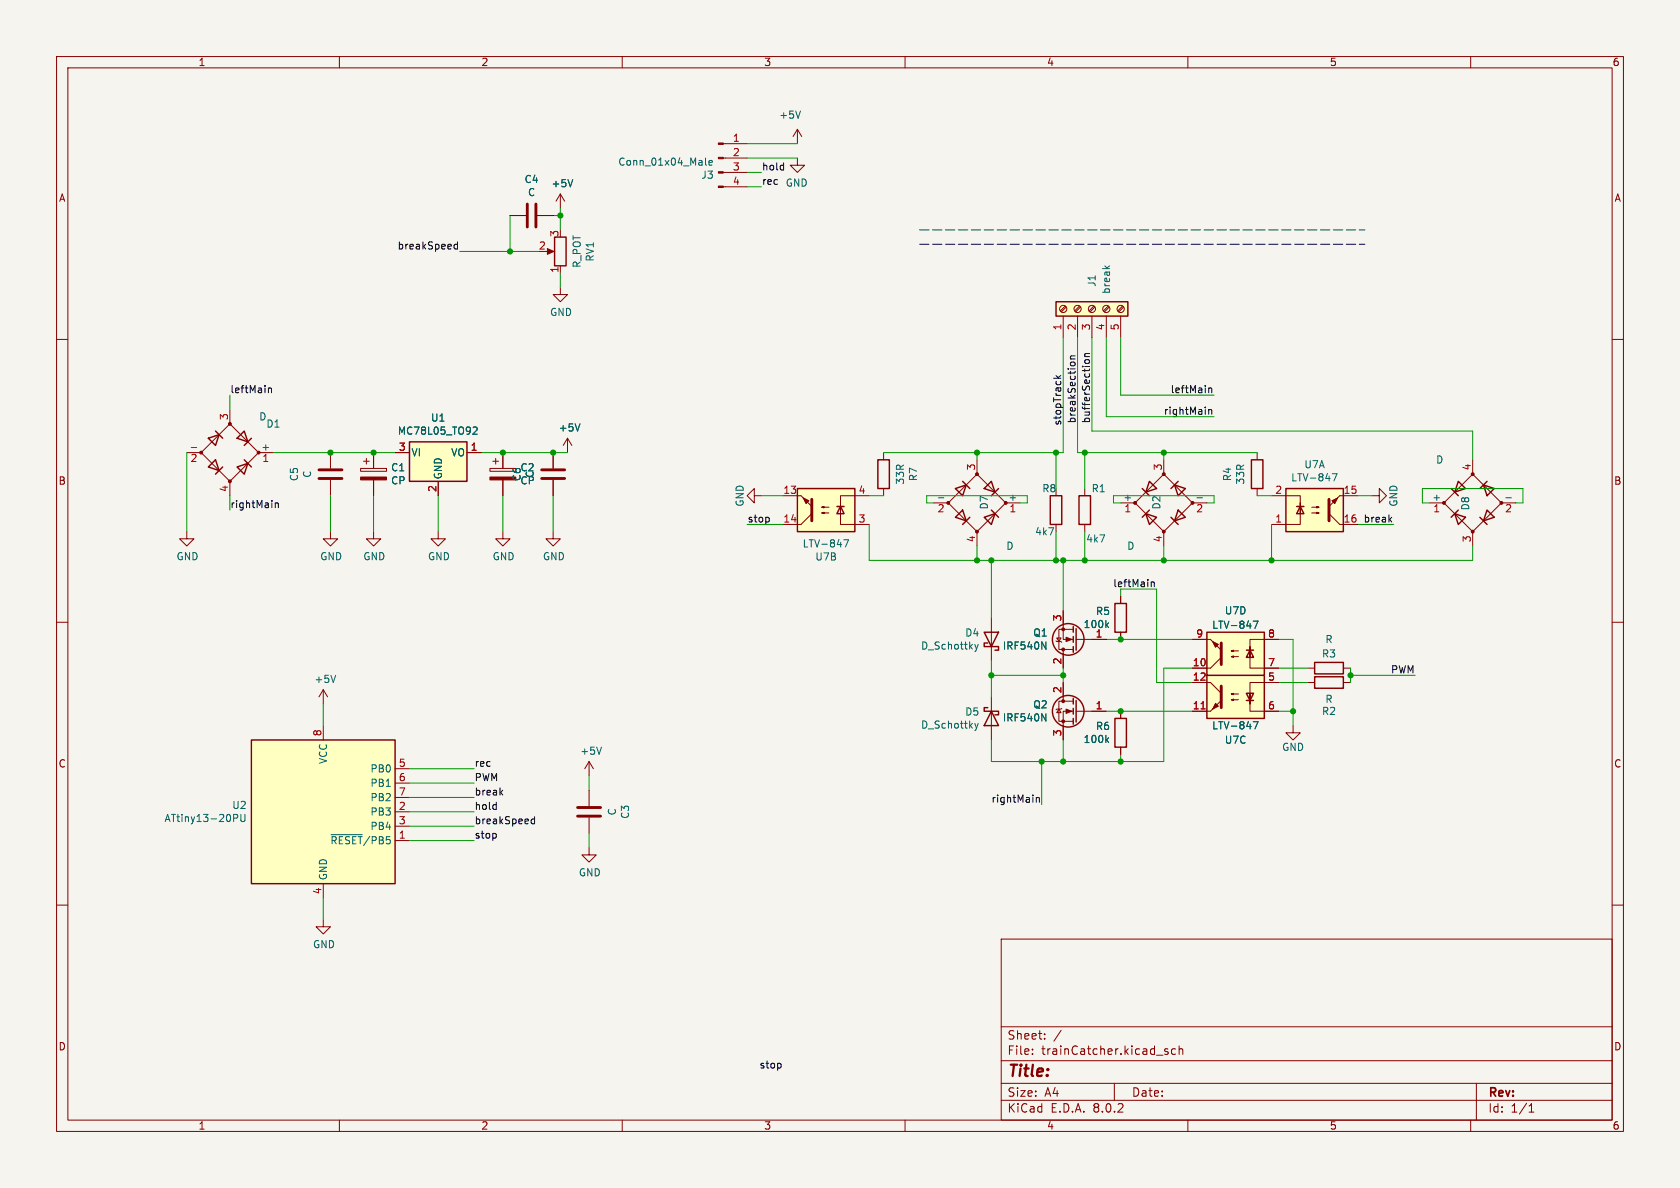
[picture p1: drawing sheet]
<svg xmlns="http://www.w3.org/2000/svg" width="297mm" height="210mm" viewBox="0 0 297 210" stroke-linecap="round" stroke-linejoin="round" font-family="sans-serif">
<path d="M0 0h297v210h-297z" fill="#f5f4ef" stroke="#f5f4ef" stroke-width=".18"/>
<g fill="none" stroke="#840000" stroke-width=".18">
<path d="M10 10h277v190h-277zM12 12h273v186h-273zM60 10v2M110 10v2M160 10v2M210 10v2M260 10v2M10 60h2M285 60h2M77.5 94v1.3h1.2l-1.2 1.2-1.3-1.2h1.3M165.1 88.9h2.5M172.7 83.8l5.1 5.1-5.1 5.1-5.1-5.1z"/>
<path d="M172.7 81.3v2.5M172.7 94v2.5M177.8 88.9h2.5M186.7 92.7v1.3M10 110h2M285 110h2M10 160h2M285 160h2M177 166h108v32h-108zM60 198v2M110 198v2M160 198v2"/>
<path d="M177 194.5h108M177 191.5h108M177 187.5h108M177 181.5h108M182.5 186.3v.1M182.5 185.5v.1M184.7 183.6v.1M184.7 182.8v.1M187.6 182.1l-1.3 2M197 191.5v3M205.9 185.7l.6 .4-.2 .3-.4-.1M206.5 185.5l-.4-.1-.2 .2"/>
<path d="M207.8 185.5l-.4-.1-.3 .3v.4l.1 .2h.6M208.5 185.5l.2-.1 .3 .1 .1 .9M208.5 184.9v1.5M210 198v2M260 198v2M261 191.5v6.5M270.3 196.6h.9M270.3 195.5l.4-.4v1.5"/>
</g>
<path d="M168.9 86.4l1.9-.7-.6 1.9zM168.9 91.4l1.3-1.2 .6 1.9zM170.2 85.1l1.2 1.3M171.4 91.4l-1.2 1.3M174 86.4l1.3-1.3 .6 1.9zM174 91.4l1.9-.6-.6 1.9zM175.3 90.2l1.2 1.2M176.5 86.4l-1.2 1.2M185.7 87.6h2v5.1h-2z" fill="none" stroke="#840000" stroke-width=".25"/>
<g fill="#840000" stroke="#840000" stroke-width=".18">
<circle cx="167.6" cy="88.9" r=".25"/>
<circle cx="172.7" cy="94" r=".25"/>
<circle cx="172.7" cy="83.8" r=".25"/>
<circle cx="177.8" cy="88.9" r=".25"/>
</g>
<path d="M165.9 88h1" fill="none" stroke="#006464" stroke-width=".18"/>
<path d="M72.4 78.1h10.1v7h-10.1z" fill="#ffffc2"/>
<path d="M72.4 78.1h10.1v7h-10.1zM232.4 117.1h5.1v2h-5.1z" fill="none" stroke="#840000" stroke-width=".25"/>
<path d="M69.8 80h2.6M77.5 85.1v2.5M82.5 80h2.6M231.1 118.1h1.3M237.5 118.1h1.3" fill="none" stroke="#840000" stroke-width=".18"/>
<path d="M83.8 75.5h.4l.2 .3-.8 1h.8" fill="none" stroke="#006464" stroke-width=".18"/>
<path d="M213.4 119.4h10.1v7.6h-10.1z" fill="#ffffc2"/>
<path d="M98 41.9h2.1v5.1h-2.1zM155.2 81.3h2v5.1h-2zM213.4 119.4h10.1v7.6h-10.1zM197.1 127h2v5.1h-2zM220.3 122.6h1.3l-.6 1.2zM220.3 123.8h1.3" fill="none" stroke="#840000" stroke-width=".25"/>
<g fill="none" stroke="#840000" stroke-width=".18">
<path d="M96.5 44.5h1M99.1 47v1.3M33 94v1.3h1.3l-1.3 1.2-1.3-1.2h1.3M156.2 80v1.3M156.2 86.4v1.2M198.1 125.7v1.3M198.1 132.1v1.3M210.8 120.7h3.2l1.9 1.9M210.8 125.7h3.2M217.7 123.7l.4-.1v.2l-.4-.1h1.2M217.7 122.7l.4-.1v.2l-.4-.1h1.2M221 123.8v1.9h5.1"/>
<path d="M226.1 120.7h-5.1v3.8v-1.9"/>
</g>
<g fill="#840000" stroke="#840000" stroke-width=".18">
<path d="M214 125.7l1.9-1.9z"/>
<path d="M214.9 124.3l.5 .5-1 .5z"/>
<path d="M96.8 43.9l1.1 .6-1.1 .5z"/>
</g>
<path d="M215.9 121.3v3.8" fill="none" stroke="#840000" stroke-width=".51"/>
<path d="M212.3 125.3h.8" fill="none" stroke="#a90000" stroke-width=".18"/>
<path d="M195.6 130.8l.4 .5M196 130.4l-.5 .5M221.6 127.6h.8l-.5 1.2" fill="none" stroke="#006464" stroke-width=".18"/>
<path d="M141 86.4h10.1v7.6h-10.1z" fill="#ffffc2"/>
<g fill="none" stroke="#840000" stroke-width=".25">
<path d="M141 86.4h10.1v7.6h-10.1zM148 89.5h1.2M148.6 89.5l.6 1.3h-1.2zM174.6 125.1h-.6v.6h2.5v.7h-.6M175.3 125.7l1.2 2.6h-2.5zM189.7 123.4v1.1M189.7 125.2v1M189.7 127v1M190.2 123.8v3.8"/>
<circle cx="188.8" cy="125.7" r="2.79"/>
</g>
<g fill="none" stroke="#840000" stroke-width=".18">
<path d="M99.1 34.3l-.8 1.3M99.1 34.3v2.5M99.1 34.3l.7 1.3M127.9 33h4.2M127.9 30.5h4.2M127.9 27.9h4.2M127.9 25.4h4.2M141 27.9v1.3h-1.3l1.3 1.3 1.2-1.3h-1.2M141 22.9l.7 1.2M141 22.9v2.5M141 22.9l-.8 1.2M99.1 50.8v1.3h1.2l-1.2 1.2-1.3-1.2h1.3"/>
<path d="M86.6 82.8h4.6v.5h-4.6zM87.1 81.5h1M87.6 81v1M88.9 80v2.8M88.9 84.8v2.8M97.8 94v1.3h1.3l-1.3 1.2-1.3-1.2h1.3M97.8 80v2.8M97.8 84.8v2.8M133.3 87.6v1.3l-1.2-1.3 1.2-1.2v1.2h1.3M138.4 87.6h3.2M143.5 90.8l-1.9 1.9h-3.2M145.3 89.7l.4 .1v-.3l-.4 .2h1.3"/>
<path d="M145.3 90.7l.4 .1v-.2l-.4 .1h1.3M148.6 90.8v-1.9v3.8h5.1M153.7 87.6h-5.1v1.9M175.3 123.2v7.6M187.2 125.3l.4 .7h-.8zM187.7 125.2l-.1 .1h-.8l-.1 .2M188 120.7v3.3M189.7 125.7h-1.7v5.1M189.7 124h-2.5v3.5h2.5M190.2 125.7h5.4"/>
</g>
<g fill="#840000" stroke="#840000" stroke-width=".18">
<path d="M141.6 87.6l1.9 1.9z"/>
<path d="M142 88l1 .5-.5 .5z"/>
<path d="M86.6 84.3h4.6v.5h-4.6z"/>
<path d="M188.5 125.3l1 .4-1 .4z"/>
<path d="M127 32.9h.9v.2h-.9z"/>
<path d="M127 30.4h.9v.2h-.9z"/>
<path d="M127 27.8h.9v.3h-.9z"/>
<path d="M127 25.3h.9v.2h-.9z"/>
<circle cx="188" cy="127.5" r=".25"/>
<circle cx="188" cy="124" r=".25"/>
</g>
<path d="M95.8 83.1h4M95.8 84.6h4M143.5 88.3v3.8" fill="none" stroke="#840000" stroke-width=".51"/>
<path d="M141.5 19.6l-.4 1.3M101.3 31.7l-.5 1.3M124.7 27.9v1.1l.2 .2M125.3 28.8l.6-.1v-.3h-.4l-.2 .1 .1 .6h.5M149.2 95.4h.8l-.5 1.3M172.3 127.9l.3 .8M172.6 128.7l-.3 .4M172.9 127.9l-.3 .8M184.2 126.2l.7 1.3v-1.3" fill="none" stroke="#006464" stroke-width=".18"/>
<path d="M186.7 53.3h12.7v2.6h-12.7z" fill="#ffffc2"/>
<path d="M186.7 53.3h12.7v2.6h-12.7zM190.8 87.6h2v5.1h-2z" fill="none" stroke="#840000" stroke-width=".25"/>
<g fill="none" stroke="#840000" stroke-width=".18">
<path d="M188 55.9v3.8M188.3 54.1l-.8 .9M188.5 54.3l-.9 .8M190.5 55.9v3.8M190.8 54.1l-.8 .9M191 54.3l-.8 .8M193 55.9v3.8M193.4 54.1l-.9 .9M193.5 54.3l-.8 .8M195.6 55.9v3.8M195.9 54.1l-.8 .9M196.1 54.3l-.9 .8"/>
<path d="M198.1 55.9v3.8M198.5 54.1l-.9 .9M198.6 54.3l-.8 .8M100.3 77.5l-.7 1.2M100.3 77.5v2.5M100.3 77.5l.8 1.2M191.8 86.4v1.2M191.8 92.7v1.3M57.1 121.9l-.7 1.3M57.1 121.9v2.6M57.1 121.9l.8 1.3M104.1 134.6l-.7 1.3"/>
<path d="M104.1 134.6v2.6M104.1 139.7v2.8M104.1 134.6l.8 1.3M104.1 149.9v1.2h1.3l-1.3 1.3-1.2-1.3h1.2M104.1 144.5v2.8M57.1 162.6v1.2h1.3l-1.3 1.3-1.2-1.3h1.2"/>
<circle cx="188" cy="54.6" r=".63"/>
<circle cx="190.5" cy="54.6" r=".63"/>
<circle cx="193" cy="54.6" r=".63"/>
<circle cx="195.6" cy="54.6" r=".63"/>
<circle cx="198.1" cy="54.6" r=".63"/>
</g>
<path d="M195.3 47l.5 .5M196.2 47l-.5 .4M102.5 74.9l-.4 1.3M59.3 119.4l-.4 1.2M106.3 132.1l-.4 1.2" fill="none" stroke="#006464" stroke-width=".18"/>
<path d="M102.1 144.3h4.1M102.1 142.7h4.1" fill="none" stroke="#840000" stroke-width=".51"/>
<path d="M44.4 130.8h25.4v25.4h-25.4z" fill="#ffffc2"/>
<path d="M44.4 130.8h25.4v25.4h-25.4z" fill="none" stroke="#840000" stroke-width=".25"/>
<path d="M57.1 128.3v2.5M69.8 135.9h2.6M69.8 138.4h2.6M57.1 156.2v2.6M69.8 148.6h2.6M69.8 143.5h2.6M69.8 146.1h2.6M69.8 141h2.6" fill="none" stroke="#840000" stroke-width=".18"/>
<path d="M41.3 144h.5l.2 .2-.1 .4h-.6M42.6 144v1l.2 .2h.4l.1-.2v-1M58.5 147.5h5.5" fill="none" stroke="#006464" stroke-width=".18"/>
<path d="M227.3 86.4h10.2v7.6h-10.2z" fill="#ffffc2"/>
<g fill="none" stroke="#840000" stroke-width=".25">
<path d="M221.2 81.3h2.1v5.1h-2.1zM227.3 86.4h10.2v7.6h-10.2zM229.2 89.5h1.3M229.9 89.5l.6 1.3h-1.3zM174 111.8h2.5l-1.2 2.5zM174.6 113.7h-.6v.6h2.5v.6h-.6M189.7 110.7v1.1M189.7 112.5v1M189.7 114.3v1M190.2 111.1v3.8"/>
<circle cx="188.8" cy="113" r="2.79"/>
</g>
<g fill="none" stroke="#840000" stroke-width=".18">
<path d="M222.2 80v1.3M222.2 86.4v1.2M224.8 87.6h5.1v1.9M229.9 90.8v-1.9v3.8h-5.1M231.9 89.7h1.3l-.4-.2v.3l.4-.1M231.9 90.7h1.3l-.4-.1v.2l.4-.1M234.9 90.8l2 1.9h3.1M236.9 87.6h3.1M175.3 109.2v7.6M186.7 113.3l.1 .1h.8l.1 .1M186.8 112.8h.8l-.4 .6zM188 108v5h1.7"/>
<path d="M188 114.8v3.3M189.7 111.3h-2.5v3.5h2.5M190.2 113h5.4"/>
</g>
<g fill="#840000" stroke="#840000" stroke-width=".18">
<path d="M236.9 87.6l-2 1.9z"/>
<path d="M235.5 88.5l1-.5-.5 1z"/>
<path d="M188.5 112.6l1 .4-1 .4z"/>
<circle cx="188" cy="111.3" r=".25"/>
<circle cx="188" cy="114.8" r=".25"/>
</g>
<path d="M234.9 88.3v3.8" fill="none" stroke="#840000" stroke-width=".51"/>
<path d="M235.5 83.7h.9l-.6 1.3M172.3 113.9l.3 .9M172.6 114.8l-.3 .4M172.9 113.9l-.3 .9M184.2 113.5l.7 1.3v-1.3" fill="none" stroke="#006464" stroke-width=".18"/>
<path d="M213.4 111.8h10.1v7.6h-10.1z" fill="#ffffc2"/>
<g fill="none" stroke="#840000" stroke-width=".25">
<path d="M36.8 77.5l1.9-.7-.6 1.9zM38.1 76.2l1.3 1.3M41.9 77.5l1.3-1.3 .6 1.9zM44.4 77.5l-1.2 1.2M36.8 82.6l1.3-1.3 .6 1.9zM39.4 82.6l-1.3 1.2M41.9 82.6l1.9-.7-.6 1.9zM43.2 81.3l1.2 1.3M201.9 86.4l1.3 1.2M202.6 90.8l1.9 .6-1.3 1.3zM203.2 85.1l1.3 1.3-1.9 .6zM203.2 90.2l-1.3 1.2"/>
<path d="M207 91.4l1.3 1.3M207.6 85.7l1.9 .7-1.2 1.2zM208.3 90.2l1.2 1.2-1.9 .7zM208.3 85.1l-1.3 1.3M256.5 86.4l1.3 1.2M257.2 90.8l1.9 .6-1.3 1.3zM257.8 85.1l1.3 1.3-1.9 .6zM257.8 90.2l-1.3 1.2M261.6 91.4l1.3 1.3M262.3 85.7l1.9 .7-1.3 1.2zM262.9 90.2l1.3 1.2-1.9 .7zM262.9 85.1l-1.3 1.3"/>
<path d="M197.1 106.7h2v5.1h-2zM213.4 111.8h10.1v7.6h-10.1zM220.3 114.9h1.3M221 114.9l.6 1.3h-1.3zM232.4 119.6h5.1v2.1h-5.1z"/>
</g>
<g fill="none" stroke="#840000" stroke-width=".18">
<path d="M90.2 38.1h2.8M95 38.1h2.8M40.6 72.4v2.5M33 80h2.6M35.6 80l5-5.1 5.1 5.1-5.1 5.1zM40.6 85.1v2.5M45.7 80h2.6M58.4 94v1.3h1.3l-1.3 1.2-1.3-1.2h1.3M58.4 80v2.8M58.4 84.8v2.8M63.8 82.8h4.5v.5h-4.5zM64.3 81.5h1"/>
<path d="M64.8 81v1M66 94v1.3h1.3l-1.3 1.2-1.2-1.2h1.2M66 80v2.8M66 84.8v2.8M69.8 80h2.6M77.5 85.1v2.5M82.5 80h2.6M88.9 94v1.3h1.3l-1.3 1.2-1.3-1.2h1.3M88.9 80v2.8M88.9 84.8v2.8M97.8 80v2.8M97.8 84.8v2.8"/>
<path d="M198.1 88.9h2.6M200.7 88.9l5-5.1 5.1 5.1-5.1 5.1zM205.7 81.3v2.5M205.7 94v2.5M210.8 88.9h2.6M242.6 87.6h1.2v-1.2l1.3 1.2-1.3 1.3v-1.3M252.7 88.9h2.6M255.3 88.9l5-5.1 5.1 5.1-5.1 5.1zM260.3 81.3v2.5M260.3 94v2.5M265.4 88.9h2.6M188 108v2.5"/>
<path d="M188 115.6v2.5M193 113h2.6M198.1 105.4v1.3M198.1 111.8v1.2M210.8 113h3.2M215.9 116.2l-1.9 1.9h-3.2M217.7 115.1l.4 .1v-.3l-.4 .2h1.2M217.7 116.1l.4 .1v-.2l-.4 .1h1.2M221 116.2v-1.9v3.8h5.1M226.1 113h-5.1v1.9M188 120.7v2.5M188 128.3v2.5"/>
<path d="M193 125.7h2.6M198.1 125.7v1.3M198.1 132.1v1.3M210.8 120.7h2.6M210.8 125.7h2.6M223.5 120.7h2.6M223.5 125.7h2.6M228.6 128.3v1.2h-1.3l1.3 1.3 1.3-1.3h-1.3M231.1 120.7h1.3M237.5 120.7h1.3"/>
</g>
<g fill="#840000" stroke="#840000" stroke-width=".18">
<path d="M214 113l1.9 1.9z"/>
<path d="M214.4 113.4l1 .5-.5 .5z"/>
<path d="M63.8 84.3h4.5v.5h-4.5z"/>
<circle cx="35.6" cy="80" r=".25"/>
<circle cx="40.6" cy="85.1" r=".25"/>
<circle cx="40.6" cy="74.9" r=".25"/>
<circle cx="45.7" cy="80" r=".25"/>
<circle cx="210.8" cy="88.9" r=".25"/>
<circle cx="205.7" cy="94" r=".25"/>
<circle cx="205.7" cy="83.8" r=".25"/>
<circle cx="200.7" cy="88.9" r=".25"/>
<circle cx="265.4" cy="88.9" r=".25"/>
<circle cx="260.3" cy="83.8" r=".25"/>
<circle cx="260.3" cy="94" r=".25"/>
<circle cx="255.3" cy="88.9" r=".25"/>
</g>
<path d="M93.2 36.1v4M94.7 36.1v4M56.4 83.1h4.1M56.4 84.6h4.1M215.9 113.7v3.8" fill="none" stroke="#840000" stroke-width=".51"/>
<g fill="none" stroke="#006464" stroke-width=".18">
<path d="M101.3 31.7l-.5 1.3M33.8 79.1h1M83.8 75.5h.4l.2 .3-.8 1h.8M102.5 74.9l-.4 1.3M211.6 88h1M266.2 88h1M184.2 113.5l.7 1.3v-1.3M195.6 110.5l.4 .4M196 110.1l-.5 .5M221.6 109.8h.8l-.5 1.3M184.2 126.2l.7 1.3v-1.3M195.6 130.8l.4 .5"/>
<path d="M196 130.4l-.5 .5M221.6 127.6h.8l-.5 1.2"/>
</g>
<g fill="none" stroke="#0f0f0f" stroke-width=".18">
<path d="M138.4 29.2l.1 .1M138.5 28.8v1.3M138.5 30l-.1 .1M80.9 42.8v1.2M80.9 43.2h-.4l-.2 .2 .1 .6h.5M47.5 68.7l.1-.1h.3l.1 .8M47.5 68.6v.8M186.3 66.9h1.2M186.7 66.4l.5 .5M187.5 66.4l-.4 .3M189.2 63.5h.9M189.3 64.1l.2-.1 .5 .1"/>
<path d="M190.1 62.9l-.8 .1-.1 .3 .2 .2M191.8 64v-.3l.2-.1h.5l.1 .4M191.8 63h.8M192.6 62.5l-.8 .1v.3l.1 .1M213.7 68.6v.8M213.7 72.4v.8M213.7 68.7l.2-.1h.3v.8M213.7 72.5l.2-.1h.3v.8M48.7 88.9v.8M48.7 89l.1-.1 .3 .1 .1 .7M135.9 91.6v.6M245.7 91.8l.3 .5"/>
<path d="M246 91.4l-.4 .5M203.5 102.9v.8M203.5 103l.2-.1h.3l.1 .8M88.9 139.7l-.5 .5M87.6 142.2l.1 .1M87.7 147.4v.6M87.7 141.8v1.3M87.7 143l-.1 .1M88.5 140.1l.4 .4M94.5 144.4v1.2M94.5 144.8h-.4l-.2 .2 .1 .6h.5M183.2 141v.8"/>
<path d="M183.2 141.1l.2-.1h.3v.8M138 188.1v.6"/>
</g>
<path d="M162.6 40.6h78.7M162.6 43.2h78.7" fill="none" stroke="#0000c2" stroke-width=".18" stroke-dasharray="1.7 .6"/>
<g fill="none" stroke="#009600" stroke-width=".18">
<path d="M90.2 38.1v6.4M97.8 38.1h1.3M99.1 36.8v3.8M132.1 25.4h8.9M132.1 27.9h8.9M132.1 33h2.5M132.1 30.5h2.5M81.3 44.5h13.9M99.1 48.3v2.5M188 59.7v20.3h-31.8M190.5 59.7v20.3h31.7M193 59.7v16.5h67.3v5.1"/>
<path d="M195.6 59.7v14h19M198.1 59.7v10.2h16.5M40.6 69.9v2.5M33 80v14M40.6 87.6v2.6M48.3 80h21.5M58.4 87.6v6.4M66 87.6v6.4M77.5 87.6v6.4M85.1 80h15.2M88.9 87.6v6.4M97.8 87.6v6.4"/>
<path d="M132.1 92.7h6.3M134.6 87.6h3.8M153.7 92.7v6.4h106.6v-2.6M153.7 87.6h2.5M165.1 88.9h-1.3v-1.3h17.8v1.3h-1.3M172.7 80v1.3M172.7 96.5v2.6M175.3 99.1v10.1M186.7 80v6.4M186.7 94v5.1M188 99.1v8.9M191.8 80v6.4"/>
<path d="M191.8 94v5.1M198.1 88.9h-1.3v-1.3h17.8v1.3h-1.2M205.7 80v1.3M205.7 96.5v2.6M222.2 87.6h2.6M224.8 92.7v6.4M240 87.6h2.6M240 92.7h6.4M252.7 88.9h-1.2v-2.5h17.7v2.5h-1.2M175.3 116.8v6.4M175.3 119.4h12.7M188 118.1v2.6"/>
<path d="M195.6 113h15.2M198.1 105.4v-1.3h6.4v16.6h6.3M210.8 118.1h-5.1v16.5h-30.4v-3.8M226.1 113h2.5v15.3M226.1 118.1h5M238.8 119.4h11.4M238.8 118.1v2.6M57.1 124.5v3.8M72.4 138.4h11.4M72.4 135.9h11.4M104.1 137.2v2.5M184.1 134.6v7.6"/>
<path d="M188 130.8v3.8M195.6 125.7h15.2M198.1 133.4v1.2M226.1 125.7h2.5M226.1 120.7h5M57.1 158.8v3.8M72.4 143.5h11.4M72.4 148.6h11.4M72.4 146.1h11.4M72.4 141h11.4M104.1 147.3v2.6"/>
</g>
<path d="M212.3 125.3h.8" fill="none" stroke="#a90000" stroke-width=".18"/>
<g fill="#009600" stroke="#009600" stroke-width=".18">
<circle cx="186.7" cy="80" r=".46"/>
<circle cx="186.7" cy="99.1" r=".46"/>
<circle cx="172.7" cy="80" r=".46"/>
<circle cx="97.8" cy="80" r=".46"/>
<circle cx="191.8" cy="99.1" r=".46"/>
<circle cx="175.3" cy="99.1" r=".46"/>
<circle cx="172.7" cy="99.1" r=".46"/>
<circle cx="188" cy="99.1" r=".46"/>
<circle cx="205.7" cy="99.1" r=".46"/>
<circle cx="198.1" cy="113" r=".46"/>
<circle cx="205.7" cy="80" r=".46"/>
<circle cx="191.8" cy="80" r=".46"/>
<circle cx="66" cy="80" r=".46"/>
<circle cx="58.4" cy="80" r=".46"/>
<circle cx="175.3" cy="119.4" r=".46"/>
<circle cx="188" cy="119.4" r=".46"/>
<circle cx="188" cy="134.6" r=".46"/>
<circle cx="184.1" cy="134.6" r=".46"/>
<circle cx="198.1" cy="134.6" r=".46"/>
<circle cx="224.8" cy="99.1" r=".46"/>
<circle cx="228.6" cy="125.7" r=".46"/>
<circle cx="198.1" cy="125.7" r=".46"/>
<circle cx="238.8" cy="119.4" r=".46"/>
<circle cx="90.2" cy="44.5" r=".46"/>
<circle cx="88.9" cy="80" r=".46"/>
<circle cx="99.1" cy="38.1" r=".46"/>
</g>
<text font-size="2.8" fill="#840000" x="178" y="190.9">Title:</text>
<g font-size="2.1" fill="#840000">
<text x="178" y="184">Sheet:</text>
<text x="178" y="186.7">File:</text>
<text x="184.1" y="186.7">trainCatcher.kicad_sch</text>
<text x="178" y="196.9">KiCad</text>
<text x="178" y="194.1">Size:</text>
<text x="184.7" y="194.1">A4</text>
<text x="185.7" y="196.9">E.D.A.</text>
<text x="193.3" y="196.9">8.0.2</text>
<text x="200" y="194.1">Date:</text>
<text x="263" y="194.3">Rev:</text>
<text x="263" y="196.9">Id:</text>
<text x="267.1" y="196.9">1/1</text>
</g>
<g font-size="1.8" fill="#840000">
<text x="35" y="11.9">1</text>
<text x="85" y="11.9">2</text>
<text x="135" y="11.9">3</text>
<text x="185" y="11.9">4</text>
<text x="235" y="11.9">5</text>
<text x="285" y="11.9">6</text>
<text x="10.3" y="35.9">A</text>
<text x="285.3" y="35.9">A</text>
<text x="10.3" y="85.9">B</text>
<text x="285.3" y="85.9">B</text>
<text x="10.3" y="135.9">C</text>
<text x="285.3" y="135.9">C</text>
<text x="10.3" y="185.9">D</text>
<text x="285.3" y="185.9">D</text>
<text x="35" y="199.9">1</text>
<text x="85" y="199.9">2</text>
<text x="135" y="199.9">3</text>
<text x="185" y="199.9">4</text>
<text x="235" y="199.9">5</text>
<text x="285" y="199.9">6</text>
</g>
<g font-size="1.8" fill="#006464">
<text x="137.7" y="21.2">+5V</text>
<text x="109.2" y="29.5">Conn_01x04_Male</text>
<text x="92.6" y="32.6">C4</text>
<text x="93.2" y="34.9">C</text>
<text x="97.4" y="33.3">+5V</text>
<text x="123.9" y="31.8">J3</text>
<text x="138.8" y="33.2">GND</text>
<text x="102.9" y="47.5" transform="rotate(-90 102.9 47.5)">R_POT</text>
<text x="105.2" y="46.3" transform="rotate(-90 105.2 46.3)">RV1</text>
<text x="193.9" y="50.8" transform="rotate(-90 193.9 50.8)">J1</text>
<text x="196.4" y="52.1" transform="rotate(-90 196.4 52.1)">break</text>
<text x="97.2" y="56.1">GND</text>
<text x="45.7" y="74.5">D</text>
<text x="47" y="75.8">D1</text>
<text x="70.2" y="77">MC78L05_TO92</text>
<text x="76.1" y="74.7">U1</text>
<text x="98.7" y="76.5">+5V</text>
<text x="46.1" y="79.8">+</text>
<text x="69" y="83.5">C1</text>
<text x="72.6" y="80.9">VI</text>
<text x="79.7" y="80.9">VO</text>
<text x="91.9" y="83.5">C2</text>
<text x="230.5" y="83">U7A</text>
<text x="253.8" y="82.1">D</text>
<text x="52.9" y="85.2" transform="rotate(-90 52.9 85.2)">C5</text>
<text x="55.2" y="84.6" transform="rotate(-90 55.2 84.6)">C</text>
<text x="69" y="85.8">CP</text>
<text x="78.3" y="84.8" transform="rotate(-90 78.3 84.8)">GND</text>
<text x="91.9" y="85.8">CP</text>
<text x="92.3" y="85.2" transform="rotate(-90 92.3 85.2)">C6</text>
<text x="94.6" y="84.6" transform="rotate(-90 94.6 84.6)">C</text>
<text x="131.7" y="89.7" transform="rotate(-90 131.7 89.7)">GND</text>
<text x="160" y="85.8" transform="rotate(-90 160 85.8)">33R</text>
<text x="162.3" y="85.2" transform="rotate(-90 162.3 85.2)">R7</text>
<text x="178.2" y="88.6">+</text>
<text x="184.2" y="87.2">R8</text>
<text x="192.9" y="87.2">R1</text>
<text x="198.5" y="88.6">+</text>
<text x="217.9" y="85.2" transform="rotate(-90 217.9 85.2)">R4</text>
<text x="220.2" y="85.8" transform="rotate(-90 220.2 85.8)">33R</text>
<text x="228.2" y="85.3">LTV-847</text>
<text x="247.2" y="89.7" transform="rotate(-90 247.2 89.7)">GND</text>
<text x="253.1" y="88.6">+</text>
<text x="174.9" y="90.2" transform="rotate(-90 174.9 90.2)">D7</text>
<text x="182.9" y="94.8">4k7</text>
<text x="205.3" y="90.2" transform="rotate(-90 205.3 90.2)">D2</text>
<text x="259.9" y="90.3" transform="rotate(-90 259.9 90.3)">D8</text>
<text x="31.1" y="99.2">GND</text>
<text x="56.5" y="99.2">GND</text>
<text x="64.1" y="99.2">GND</text>
<text x="75.6" y="99.2">GND</text>
<text x="87" y="99.2">GND</text>
<text x="95.9" y="99.2">GND</text>
<text x="141.8" y="97">LTV-847</text>
<text x="144" y="99.3">U7B</text>
<text x="177.8" y="97.4">D</text>
<text x="191.9" y="96.1">4k7</text>
<text x="199.2" y="97.4">D</text>
<text x="170.5" y="112.7">D4</text>
<text x="182.6" y="112.7">Q1</text>
<text x="191.5" y="111.2">100k</text>
<text x="193.6" y="112.8">1</text>
<text x="193.6" y="108.9">R5</text>
<text x="214.2" y="111.4">LTV-847</text>
<text x="216.4" y="108.8">U7D</text>
<text x="234.2" y="113.9">R</text>
<text x="162.7" y="115">D_Schottky</text>
<text x="177.2" y="115">IRF540N</text>
<text x="233.6" y="116.4">R3</text>
<text x="55.5" y="120.9">+5V</text>
<text x="182.6" y="125.4">Q2</text>
<text x="234.2" y="124.5">R</text>
<text x="162.7" y="129">D_Schottky</text>
<text x="170.5" y="126.7">D5</text>
<text x="177.2" y="127.7">IRF540N</text>
<text x="191.5" y="131.5">100k</text>
<text x="193.6" y="129.2">R6</text>
<text x="214.2" y="129.1">LTV-847</text>
<text x="216.4" y="131.7">U7C</text>
<text x="233.6" y="126.6">R2</text>
<text x="58" y="135.1" transform="rotate(-90 58 135.1)">VCC</text>
<text x="65.4" y="136.8">PB0</text>
<text x="102.5" y="133.6">+5V</text>
<text x="226.6" y="132.9">GND</text>
<text x="41" y="143.2">U2</text>
<text x="65.4" y="139.3">PB1</text>
<text x="65.4" y="141.8">PB2</text>
<text x="29" y="145.5">ATtiny13-20PU</text>
<text x="58.3" y="149.5">~{RESET}/PB5</text>
<text x="65.4" y="144.4">PB3</text>
<text x="65.4" y="146.9">PB4</text>
<text x="109.1" y="144.2" transform="rotate(-90 109.1 144.2)">C</text>
<text x="111.4" y="144.9" transform="rotate(-90 111.4 144.9)">C3</text>
<text x="58" y="155.7" transform="rotate(-90 58 155.7)">GND</text>
<text x="102.2" y="155.1">GND</text>
<text x="55.2" y="167.8">GND</text>
</g>
<g font-size="1.8" fill="#a90000">
<text x="129.5" y="25.1">1</text>
<text x="129.5" y="27.7">2</text>
<text x="129.5" y="30.2">3</text>
<text x="129.5" y="32.8">4</text>
<text x="98.8" y="42" transform="rotate(-90 98.8 42)">3</text>
<text x="95.2" y="44.2">2</text>
<text x="98.8" y="48.3" transform="rotate(-90 98.8 48.3)">1</text>
<text x="187.7" y="58.5" transform="rotate(-90 187.7 58.5)">1</text>
<text x="190.2" y="58.5" transform="rotate(-90 190.2 58.5)">2</text>
<text x="192.8" y="58.5" transform="rotate(-90 192.8 58.5)">3</text>
<text x="195.3" y="58.5" transform="rotate(-90 195.3 58.5)">4</text>
<text x="197.9" y="58.5" transform="rotate(-90 197.9 58.5)">5</text>
<text x="40.4" y="74.4" transform="rotate(-90 40.4 74.4)">3</text>
<text x="33.6" y="82">2</text>
<text x="46.3" y="82">1</text>
<text x="70.4" y="79.8">3</text>
<text x="83.1" y="79.8">1</text>
<text x="172.5" y="83.3" transform="rotate(-90 172.5 83.3)">3</text>
<text x="205.5" y="83.3" transform="rotate(-90 205.5 83.3)">3</text>
<text x="260.1" y="83.3" transform="rotate(-90 260.1 83.3)">4</text>
<text x="40.4" y="87.1" transform="rotate(-90 40.4 87.1)">4</text>
<text x="77.2" y="87.1" transform="rotate(-90 77.2 87.1)">2</text>
<text x="138.4" y="87.4">13</text>
<text x="151.7" y="87.4">4</text>
<text x="225.4" y="87.4">2</text>
<text x="237.4" y="87.4">15</text>
<text x="138.4" y="92.5">14</text>
<text x="151.7" y="92.5">3</text>
<text x="165.7" y="90.9">2</text>
<text x="172.5" y="96" transform="rotate(-90 172.5 96)">4</text>
<text x="178.4" y="90.9">1</text>
<text x="198.7" y="90.9">1</text>
<text x="205.5" y="96" transform="rotate(-90 205.5 96)">4</text>
<text x="211.4" y="90.9">2</text>
<text x="225.4" y="92.5">1</text>
<text x="237.4" y="92.5">16</text>
<text x="253.3" y="90.9">1</text>
<text x="260.1" y="96" transform="rotate(-90 260.1 96)">3</text>
<text x="266" y="90.9">2</text>
<text x="187.7" y="109.9" transform="rotate(-90 187.7 109.9)">3</text>
<text x="211.4" y="112.8">9</text>
<text x="224.1" y="112.8">8</text>
<text x="187.7" y="117.5" transform="rotate(-90 187.7 117.5)">2</text>
<text x="210.8" y="117.9">10</text>
<text x="224.1" y="117.9">7</text>
<text x="187.7" y="122.6" transform="rotate(-90 187.7 122.6)">2</text>
<text x="193.6" y="125.5">1</text>
<text x="210.8" y="125.5">11</text>
<text x="210.8" y="120.4">12</text>
<text x="224.1" y="120.4">5</text>
<text x="224.1" y="125.5">6</text>
<text x="56.9" y="130.2" transform="rotate(-90 56.9 130.2)">8</text>
<text x="187.7" y="130.2" transform="rotate(-90 187.7 130.2)">3</text>
<text x="70.4" y="135.6">5</text>
<text x="70.4" y="143.3">2</text>
<text x="70.4" y="138.2">6</text>
<text x="70.4" y="140.7">7</text>
<text x="70.4" y="148.3">1</text>
<text x="70.4" y="145.8">3</text>
<text x="56.9" y="158.2" transform="rotate(-90 56.9 158.2)">4</text>
</g>
<g font-size="1.8" fill="#0f0f0f">
<text x="134.6" y="32.8">rec</text>
<text x="134.6" y="30.2">hold</text>
<text x="70.2" y="44.2">breakSpeed</text>
<text x="40.6" y="69.6">leftMain</text>
<text x="206.9" y="69.6">leftMain</text>
<text x="187.7" y="75.3" transform="rotate(-90 187.7 75.3)">stopTrack</text>
<text x="190.2" y="74.9" transform="rotate(-90 190.2 74.9)">breakSection</text>
<text x="192.8" y="74.9" transform="rotate(-90 192.8 74.9)">bufferSection</text>
<text x="205.7" y="73.4">rightMain</text>
<text x="40.6" y="89.9">rightMain</text>
<text x="132.1" y="92.4">stop</text>
<text x="241" y="92.4">break</text>
<text x="196.7" y="103.9">leftMain</text>
<text x="245.8" y="119.1">PWM</text>
<text x="83.8" y="135.6">rec</text>
<text x="83.8" y="138.2">PWM</text>
<text x="83.8" y="143.2">hold</text>
<text x="83.8" y="140.7">break</text>
<text x="175.2" y="142">rightMain</text>
<text x="83.8" y="145.8">breakSpeed</text>
<text x="83.8" y="148.3">stop</text>
<text x="134.2" y="189">stop</text>
</g>
</svg>
